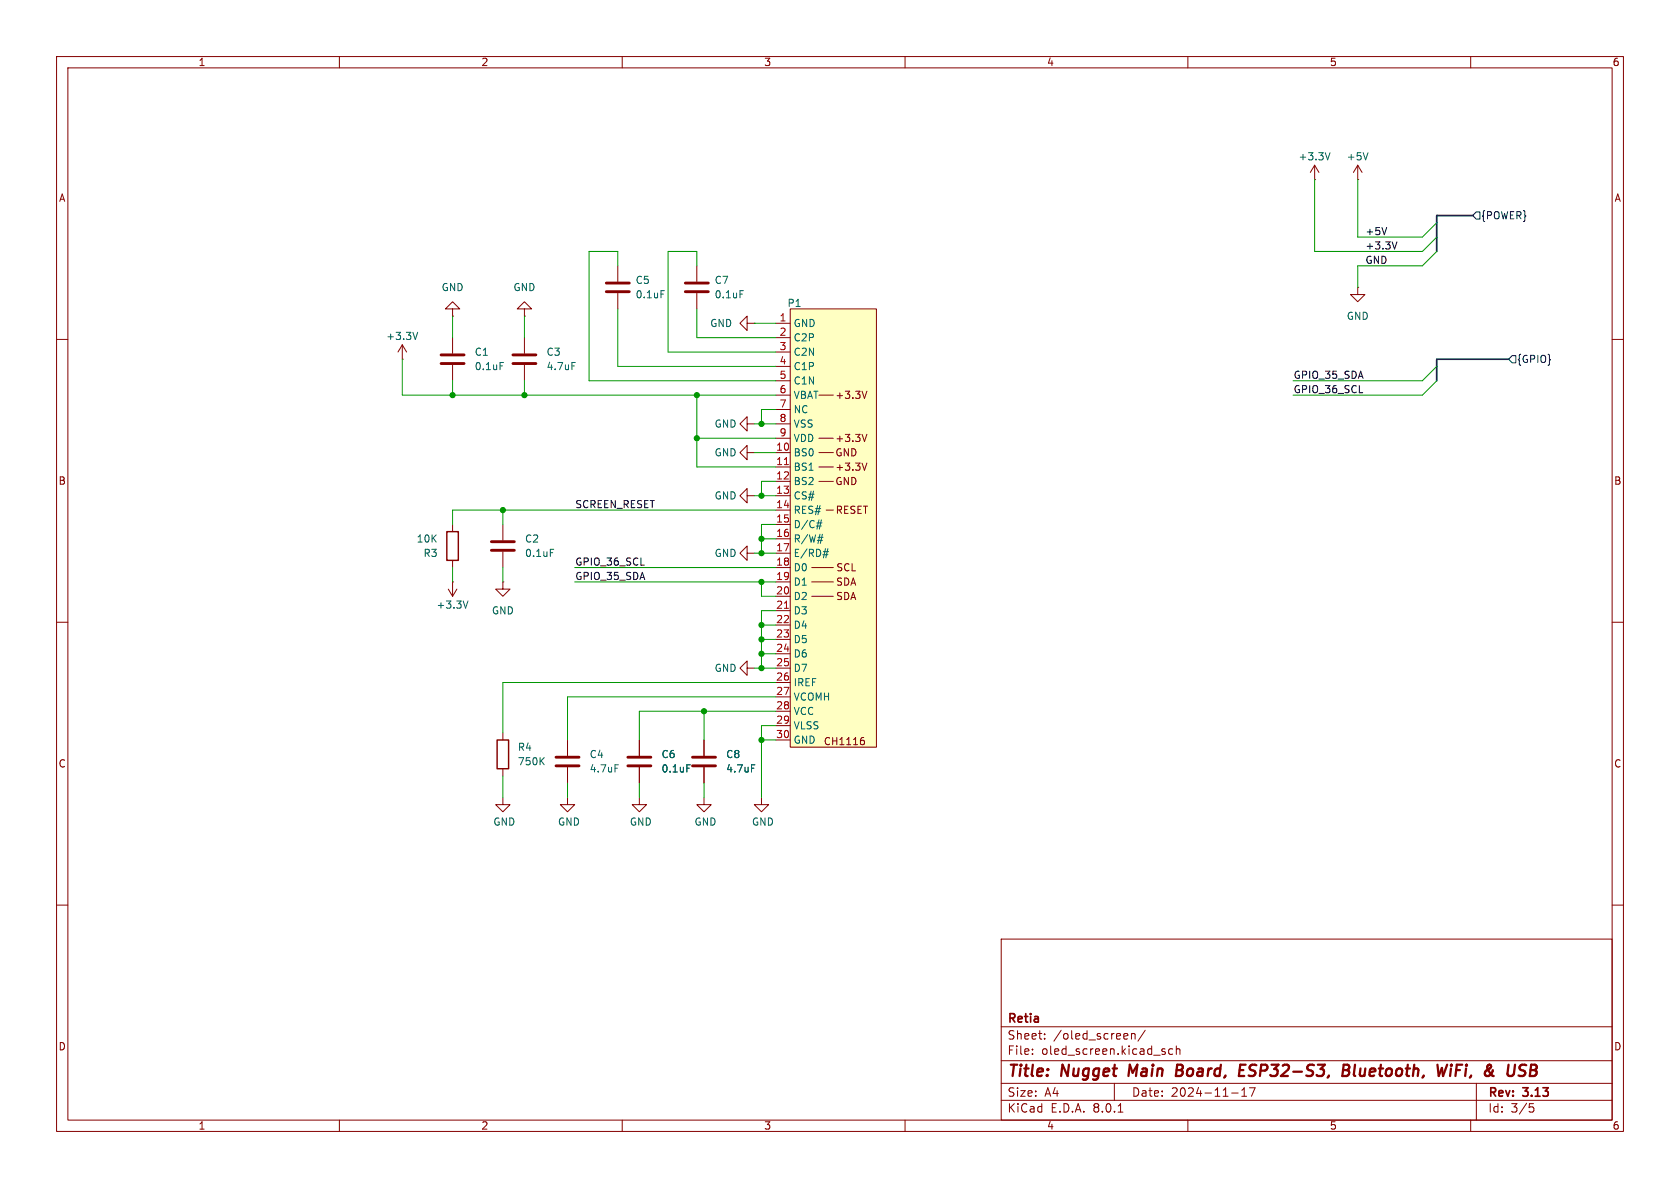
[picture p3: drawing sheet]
<svg xmlns="http://www.w3.org/2000/svg" width="297mm" height="210mm" viewBox="0 0 297 210" stroke-linecap="round" stroke-linejoin="round" font-family="sans-serif">
<g fill="none" stroke="#840000" stroke-width=".18">
<path d="M10 10h277v190h-277zM12 12h273v186h-273zM60 10v2M110 10v2M160 10v2M210 10v2M260 10v2M232.4 31.8h.1M232.4 29.2l-.8 1.3M232.4 29.2v2.6M232.4 29.2l.8 1.3M240 31.8h.1"/>
<path d="M240 29.2l-.7 1.3M240 29.2v2.6M240 29.2l.8 1.3M10 60h2M80 54.6h1.3l-1.3-1.3-1.3 1.3h1.3v1.3M80 55.9h.1M80 59.7v2.8M92.7 54.6h1.3l-1.3-1.3-1.3 1.3h1.3v1.3M92.7 55.9h.1M92.7 59.7v2.8M123.2 47v2.8M123.2 51.8v2.8"/>
<path d="M132.1 57.2v-1.3l-1.3 1.3 1.3 1.2v-1.2h1.2M133.3 57.2h.1M240 50.8v1.3h1.3l-1.3 1.2-1.2-1.2h1.2M240 50.8h.1M285 60h2M71.1 63.5h.1M71.1 61l-.7 1.2M71.1 61v2.5M71.1 61l.8 1.2M80 64.5v2.8M92.7 64.5v2.8M132.1 74.9v-1.2l-1.3 1.2 1.3 1.3v-1.3h1.2"/>
<path d="M80 92.7v1.3M80 99.1v1.2M88.9 92.7v2.8M88.9 97.5v2.8M132.1 97.8v-1.3l-1.3 1.3 1.3 1.3v-1.3h1.2M132.1 80v-1.3l-1.3 1.3 1.3 1.3v-1.3h1.2M132.1 87.6v-1.2l-1.3 1.2 1.3 1.3v-1.3h1.2M10 110h2M79.2 104.1l.8 1.3M80 102.9h.1M80 102.9v2.5M80.8 104.1l-.8 1.3"/>
<path d="M88.9 102.9v1.2h1.3l-1.3 1.3-1.3-1.3h1.3M88.9 102.9h.1M132.1 118.1v-1.3l-1.3 1.3 1.3 1.3v-1.3h1.2M285 110h2M88.9 129.5v1.3M88.9 135.9v1.3M100.3 130.8v2.8M100.3 135.6v2.8M113 130.8v2.8M113 135.6v2.8M124.5 130.8v2.8M124.5 135.6v2.8"/>
<path d="M10 160h2M88.9 141v1.2h1.3l-1.3 1.3-1.3-1.3h1.3M100.3 141v1.2h1.3l-1.3 1.3-1.2-1.3h1.2M113 141v1.2h1.3l-1.3 1.3-1.2-1.3h1.2M124.5 141v1.2h1.2l-1.2 1.3-1.3-1.3h1.3M134.6 141v1.2h1.3l-1.3 1.3-1.3-1.3h1.3M285 160h2M177 166h108v32h-108zM60 198v2M110 198v2M160 198v2M177 194.5h108"/>
<path d="M177 191.5h108M177 187.5h108M177 181.5h108M182.5 186.3v.1M182.5 185.5v.1M184.7 183.6v.1M184.7 182.8v.1M197 191.5v3M197.7 196.6h.8M200 182.8l.2-.1 .4 .1 .1 .9M200 182.7v1M202.5 182.1l-1.3 2"/>
<path d="M205.8 185.9l.2 .2-.2 .3M205.8 185.4l.2 .1M207.3 185.5l-.4-.1-.3 .3v.4l.1 .2h.6M208 185.5l.2-.1 .3 .1 .1 .9M208 184.9v1.5M210 198v2M217.7 193.2h1.2M219.5 193.8h.9M219.5 192.7l.5-.4v1.5M221.9 192.3l-.7 1.5M260 198v2M261 191.5v6.5"/>
<path d="M270.4 195.1h.7M270.5 195.7h.4l.3 .3-.2 .5-.5 .1"/>
</g>
<g fill="none" stroke="#840000" stroke-width=".4">
<path d="M199.7 188.2l-.2 2M208 189.2h.7M208.7 189.2l.2 .1M208.8 188.2h-.7l-.2 2 .9-.1M208.9 189.1l-.2 .1M219.1 189.2h.7M220.2 188.2h-.9l-.3 2h1M237.4 189.2h.7M237.6 188.2h.6a.49 .49 0 0 1 .4 .5 .49 .49 0 0 1-.5 .5l.3 .1a.58 .58 0 0 1-.3 .9h-.8zM239.6 188.2l-.3 1.7 .3 .3M255.8 188.2l-.7 2M256.5 188.9l-.2 1.3"/>
<path d="M256.6 188.2v.2M256.6 188.2l-.1 .1 .1 .1M256.6 188.2l.1 .1-.1 .1M257.4 189.2h.7M258.5 188.2h-.9l-.3 2M266.7 188.2l-.2 1.6 .1 .3M270.6 189.2h.6M270.7 188.2h.7a.49 .49 0 0 1 .3 .5 .49 .49 0 0 1-.5 .5l.3 .1a.58 .58 0 0 1-.3 .9h-.8z"/>
</g>
<g fill="none" stroke="#006464" stroke-width=".18">
<path d="M235.1 27l-.4 1.3M241.8 27l-.4 1.3M73.8 58.7l-.4 1.3M130.8 51.4h.6M88.4 64.1h.6M101.1 64.1h.6M97.3 97.1h.6M82.7 106.2l-.4 1.3M95.7 134.5l.5 .7M96.2 133.9l-.7 .8M108.7 135.2h.6M121.4 135.2h.6"/>
<path d="M132.9 135.2h.6"/>
</g>
<g fill="none" stroke="#840000" stroke-width=".51">
<path d="M121.2 50h4M121.2 51.6h4M78 62.7h4M78 64.3h4M90.7 62.7h4M90.7 64.3h4M86.9 95.8h4M86.9 97.3h4M98.3 133.9h4.1M98.3 135.4h4.1M111 133.9h4.1M111 135.4h4.1"/>
<path d="M122.4 133.9h4.1M122.4 135.4h4.1"/>
</g>
<path d="M79 94h2v5.1h-2zM87.9 130.8h2v5.1h-2z" fill="none" stroke="#840000" stroke-width=".25"/>
<path d="M139.7 54.6h15.2v77.5h-15.2z" fill="#ffffc2"/>
<g fill="none" stroke="#840000" stroke-width=".18">
<path d="M109.2 47v2.8M109.2 51.8v2.8M137.2 57.2h2.5M137.2 59.7h2.5M139.7 54.6h15.2v77.5h-15.2zM137.2 77.5h2.5M137.2 69.9h2.5M137.2 62.2h2.5M137.2 64.8h2.5M137.2 67.3h2.5M137.2 72.4h2.5M137.2 74.9h2.5"/>
<path d="M144.8 77.5h2.5M144.8 69.9h2.5M153.2 76.8l-.4 1.2M153.2 69.2l-.4 1.2M137.2 90.2h2.5M137.2 85.1h2.5M137.2 82.6h2.5M137.2 80h2.5M137.2 87.6h2.5M137.2 92.7h2.5M137.2 95.3h2.5M137.2 97.8h2.5"/>
<path d="M144.8 85.1h2.5M144.8 82.6h2.5M144.8 80h2.5M146 90.2h1.3M153.2 81.9l-.4 1.2M137.2 105.4h2.5M137.2 102.9h2.5M137.2 100.3h2.5M137.2 108h2.5M137.2 110.5h2.5M137.2 113h2.5M137.2 115.6h2.5"/>
<path d="M137.2 118.1h2.5M143.5 105.4h3.8M143.5 102.9h3.8M143.5 100.3h3.8M113 130.8v2.8M113 135.6v2.8M124.5 130.8v2.8M124.5 135.6v2.8M137.2 120.7h2.5M137.2 123.2h2.5M137.2 125.7h2.5M137.2 128.3h2.5"/>
<path d="M137.2 130.8h2.5M152.3 130.9h.3l.2 .2v.4l-.5 .1M152.5 130.4h.2"/>
</g>
<path d="M138.7 82.1h.7M138.7 107.5h.7" fill="none" stroke="#a90000" stroke-width=".18"/>
<path d="M116.9 51.4h.6M144.3 93h.9M144.4 92.4h.9M144.5 95.5h.9M144.6 95h.9M145.2 91.9l-.4 1.6M145.4 94.4l-.4 1.7M145.4 98.1h1M145.6 97.5h.9M146.4 97l-.4 1.6M121.4 135.2h.6M132.9 135.2h.6" fill="none" stroke="#006464" stroke-width=".18"/>
<path d="M107.2 50h4.1M107.2 51.6h4.1" fill="none" stroke="#840000" stroke-width=".51"/>
<path d="M261 37.5h.6v1.2h-.6l-.7-.6zM267.3 62.9h.7v1.2h-.7l-.6-.6z" fill="none" stroke="#000084" stroke-width=".18"/>
<path d="M245.1 40.2l-.4 1.3M247 42.8l-.5 1.2" fill="none" stroke="#0f0f0f" stroke-width=".18"/>
<path d="M260.3 38.1h-6.3v6.4M266.7 63.5h-12.7v3.8" fill="none" stroke="#000084" stroke-width=".3"/>
<g fill="none" stroke="#009600" stroke-width=".18">
<path d="M232.4 31.8v12.7h19.1l2.5-2.6M240 31.8v10.1h11.5l2.5-2.5M80 55.9v3.8M92.7 55.9v3.8M109.2 47v-2.5h-5.1v22.8h33.1M109.2 54.6v10.2h28M123.2 47v-2.5h-5.1v17.7h19.1M123.2 54.6v5.1h14M133.3 57.2h3.9M254 44.5l-2.5 2.5h-11.5v3.8M71.1 63.5v6.4h66.1M80 67.3v2.6"/>
<path d="M92.7 67.3v2.6M123.2 77.5h14M123.2 69.9v12.7h14M133.3 74.9h3.9M137.2 72.4h-2.6v2.5M254 64.8l-2.5 2.5h-22.9M254 67.3l-2.5 2.6h-22.9M88.9 90.2v2.5M133.3 80h3.9M133.3 87.6h3.9M133.3 97.8h3.9M134.6 95.3h2.6"/>
<path d="M137.2 85.1h-2.6v2.5M137.2 92.7h-2.6v5.1M137.2 90.2h-57.2v2.5M80 100.3v2.6M88.9 100.3v2.6M101.6 102.9h35.6M101.6 100.3h35.6M133.3 118.1h3.9M134.6 102.9v2.5h2.6M134.6 115.6h2.6M134.6 113h2.6M134.6 110.5h2.6"/>
<path d="M137.2 108h-2.6v10.1M88.9 137.2v3.8M100.3 138.4v2.6M113 138.4v2.6M124.5 125.7v5.1M124.5 138.4v2.6M134.6 130.8h2.6M137.2 128.3h-2.6v12.7M137.2 123.2h-36.9v7.6M137.2 120.7h-48.3v8.8M137.2 125.7h-24.2v5.1"/>
</g>
<g fill="#009600" stroke="#009600" stroke-width=".18">
<circle cx="134.6" cy="95.3" r=".46"/>
<circle cx="134.6" cy="97.8" r=".46"/>
<circle cx="134.6" cy="130.8" r=".46"/>
<circle cx="134.6" cy="118.1" r=".46"/>
<circle cx="124.5" cy="125.7" r=".46"/>
<circle cx="134.6" cy="115.6" r=".46"/>
<circle cx="134.6" cy="113" r=".46"/>
<circle cx="134.6" cy="87.6" r=".46"/>
<circle cx="134.6" cy="74.9" r=".46"/>
<circle cx="134.6" cy="102.9" r=".46"/>
<circle cx="134.6" cy="110.5" r=".46"/>
<circle cx="123.2" cy="69.9" r=".46"/>
<circle cx="123.2" cy="77.5" r=".46"/>
<circle cx="92.7" cy="69.9" r=".46"/>
<circle cx="88.9" cy="90.2" r=".46"/>
<circle cx="80" cy="69.9" r=".46"/>
</g>
<g font-size="2.8" fill="#840000">
<text x="178" y="190.9">Title:</text>
<text x="187.7" y="190.9">Nugget</text>
<text x="200.4" y="190.9">Main</text>
<text x="209.5" y="190.9">Board,</text>
<text x="221.5" y="190.9">ESP32-S3,</text>
<text x="240.6" y="190.9">Bluetooth,</text>
<text x="258.1" y="190.9">WiFi,</text>
<text x="267.3" y="190.9">&amp;</text>
</g>
<g font-size="2.1" fill="#840000">
<text x="178" y="184">Sheet:</text>
<text x="178" y="181.2">Retia</text>
<text x="186.2" y="184">/oled_screen/</text>
<text x="178" y="186.7">File:</text>
<text x="184.1" y="186.7">oled_screen.kicad_sch</text>
<text x="178" y="196.9">KiCad</text>
<text x="178" y="194.1">Size:</text>
<text x="184.7" y="194.1">A4</text>
<text x="185.7" y="196.9">E.D.A.</text>
<text x="193.3" y="196.9">8.0.1</text>
<text x="200" y="194.1">Date:</text>
<text x="207" y="194.1">2024-11-17</text>
<text x="263" y="194.3">Rev:</text>
<text x="263" y="196.9">Id:</text>
<text x="267.1" y="196.9">3/5</text>
<text x="269.4" y="194.3">3.13</text>
</g>
<g font-size="1.8" fill="#840000">
<text x="35" y="11.9">1</text>
<text x="85" y="11.9">2</text>
<text x="135" y="11.9">3</text>
<text x="185" y="11.9">4</text>
<text x="235" y="11.9">5</text>
<text x="285" y="11.9">6</text>
<text x="10.3" y="35.9">A</text>
<text x="285.3" y="35.9">A</text>
<text x="147.6" y="70.7">+3.3V</text>
<text x="147.6" y="83.4">+3.3V</text>
<text x="147.6" y="78.3">+3.3V</text>
<text x="147.6" y="80.9">GND</text>
<text x="10.3" y="85.9">B</text>
<text x="147.6" y="86">GND</text>
<text x="285.3" y="85.9">B</text>
<text x="147.6" y="91">RESET</text>
<text x="147.7" y="101.2">SCL</text>
<text x="147.7" y="106.3">SDA</text>
<text x="147.7" y="103.7">SDA</text>
<text x="145.5" y="131.9">CH1116</text>
<text x="10.3" y="135.9">C</text>
<text x="285.3" y="135.9">C</text>
<text x="10.3" y="185.9">D</text>
<text x="285.3" y="185.9">D</text>
<text x="35" y="199.9">1</text>
<text x="85" y="199.9">2</text>
<text x="135" y="199.9">3</text>
<text x="185" y="199.9">4</text>
<text x="235" y="199.9">5</text>
<text x="285" y="199.9">6</text>
</g>
<g font-size="1.8" fill="#006464">
<text x="229.5" y="28.5">+3.3V</text>
<text x="238" y="28.5">+5V</text>
<text x="78" y="51.7">GND</text>
<text x="90.7" y="51.7">GND</text>
<text x="112.3" y="50.4">C5</text>
<text x="112.3" y="52.9">0.1uF</text>
<text x="126.2" y="50.4">C7</text>
<text x="126.2" y="52.9">0.1uF</text>
<text x="125.5" y="58">GND</text>
<text x="139.1" y="54.5">P1</text>
<text x="140.2" y="58">GND</text>
<text x="238" y="56.7">GND</text>
<text x="68.2" y="60.3">+3.3V</text>
<text x="83.8" y="63.1">C1</text>
<text x="83.8" y="65.6">0.1uF</text>
<text x="96.5" y="63.1">C3</text>
<text x="96.5" y="65.6">4.7uF</text>
<text x="140.2" y="60.6">C2P</text>
<text x="140.2" y="63.1">C2N</text>
<text x="140.2" y="65.6">C1P</text>
<text x="140.2" y="68.2">C1N</text>
<text x="140.2" y="70.7">VBAT</text>
<text x="126.2" y="75.8">GND</text>
<text x="140.2" y="73.3">NC</text>
<text x="140.2" y="75.8">VSS</text>
<text x="126.2" y="80.9">GND</text>
<text x="140.2" y="80.9">BS0</text>
<text x="140.2" y="83.4">BS1</text>
<text x="140.2" y="78.3">VDD</text>
<text x="126.2" y="88.5">GND</text>
<text x="140.2" y="86">BS2</text>
<text x="140.2" y="88.5">CS#</text>
<text x="140.2" y="91">RES#</text>
<text x="140.2" y="93.6">D/C#</text>
<text x="73.6" y="96.1">10K</text>
<text x="74.8" y="98.7">R3</text>
<text x="92.7" y="96.1">C2</text>
<text x="92.7" y="98.7">0.1uF</text>
<text x="126.2" y="98.7">GND</text>
<text x="140.2" y="96.1">R/W#</text>
<text x="140.2" y="98.7">E/RD#</text>
<text x="140.2" y="101.2">D0</text>
<text x="77.1" y="107.8">+3.3V</text>
<text x="140.2" y="103.7">D1</text>
<text x="140.2" y="106.3">D2</text>
<text x="86.9" y="108.8">GND</text>
<text x="140.2" y="108.8">D3</text>
<text x="140.2" y="111.4">D4</text>
<text x="140.2" y="113.9">D5</text>
<text x="126.2" y="119">GND</text>
<text x="140.2" y="116.4">D6</text>
<text x="140.2" y="119">D7</text>
<text x="140.2" y="121.5">IREF</text>
<text x="140.2" y="124.1">VCOMH</text>
<text x="140.2" y="126.6">VCC</text>
<text x="140.2" y="129.1">VLSS</text>
<text x="140.2" y="131.7">GND</text>
<text x="91.4" y="132.9">R4</text>
<text x="91.4" y="135.5">750K</text>
<text x="104.1" y="134.2">C4</text>
<text x="104.1" y="136.8">4.7uF</text>
<text x="116.8" y="134.2">C6</text>
<text x="116.8" y="136.8">0.1uF</text>
<text x="128.3" y="134.2">C8</text>
<text x="128.3" y="136.8">4.7uF</text>
<text x="87.1" y="146.2">GND</text>
<text x="98.5" y="146.2">GND</text>
<text x="111.2" y="146.2">GND</text>
<text x="122.7" y="146.2">GND</text>
<text x="132.8" y="146.2">GND</text>
</g>
<g font-size="1.8" fill="#0f0f0f">
<text x="241.3" y="41.6">+5V</text>
<text x="241.3" y="46.7">GND</text>
<text x="241.3" y="44.2">+3.3V</text>
<text x="228.6" y="69.6">GPIO_36_SCL</text>
<text x="228.6" y="67">GPIO_35_SDA</text>
<text x="101.6" y="89.9">SCREEN_RESET</text>
<text x="101.6" y="100.1">GPIO_36_SCL</text>
<text x="101.6" y="102.6">GPIO_35_SDA</text>
</g>
<g font-size="1.8" fill="#000084">
<text x="261.7" y="39">{POWER}</text>
<text x="268.1" y="64.4">{GPIO}</text>
</g>
<g font-size="1.8" fill="#a90000">
<text x="137.7" y="56.9">1</text>
<text x="137.7" y="59.4">2</text>
<text x="137.7" y="62">3</text>
<text x="137.7" y="64.5">4</text>
<text x="137.7" y="67.1">5</text>
<text x="137.7" y="69.6">6</text>
<text x="137.7" y="72.1">7</text>
<text x="137.7" y="74.7">8</text>
<text x="137.7" y="77.2">9</text>
<text x="137.1" y="79.8">10</text>
<text x="137.1" y="82.3">11</text>
<text x="137.1" y="84.8">12</text>
<text x="137.1" y="87.4">13</text>
<text x="137.1" y="89.9">14</text>
<text x="137.1" y="92.5">15</text>
<text x="137.1" y="95">16</text>
<text x="137.1" y="97.5">17</text>
<text x="137.1" y="100.1">18</text>
<text x="137.1" y="102.6">19</text>
<text x="137.1" y="105.2">20</text>
<text x="137.1" y="107.7">21</text>
<text x="137.1" y="110.2">22</text>
<text x="137.1" y="112.8">23</text>
<text x="137.1" y="115.3">24</text>
<text x="137.1" y="117.9">25</text>
<text x="137.1" y="120.4">26</text>
<text x="137.1" y="122.9">27</text>
<text x="137.1" y="125.5">28</text>
<text x="137.1" y="128">29</text>
<text x="137.1" y="130.6">30</text>
</g>
</svg>
